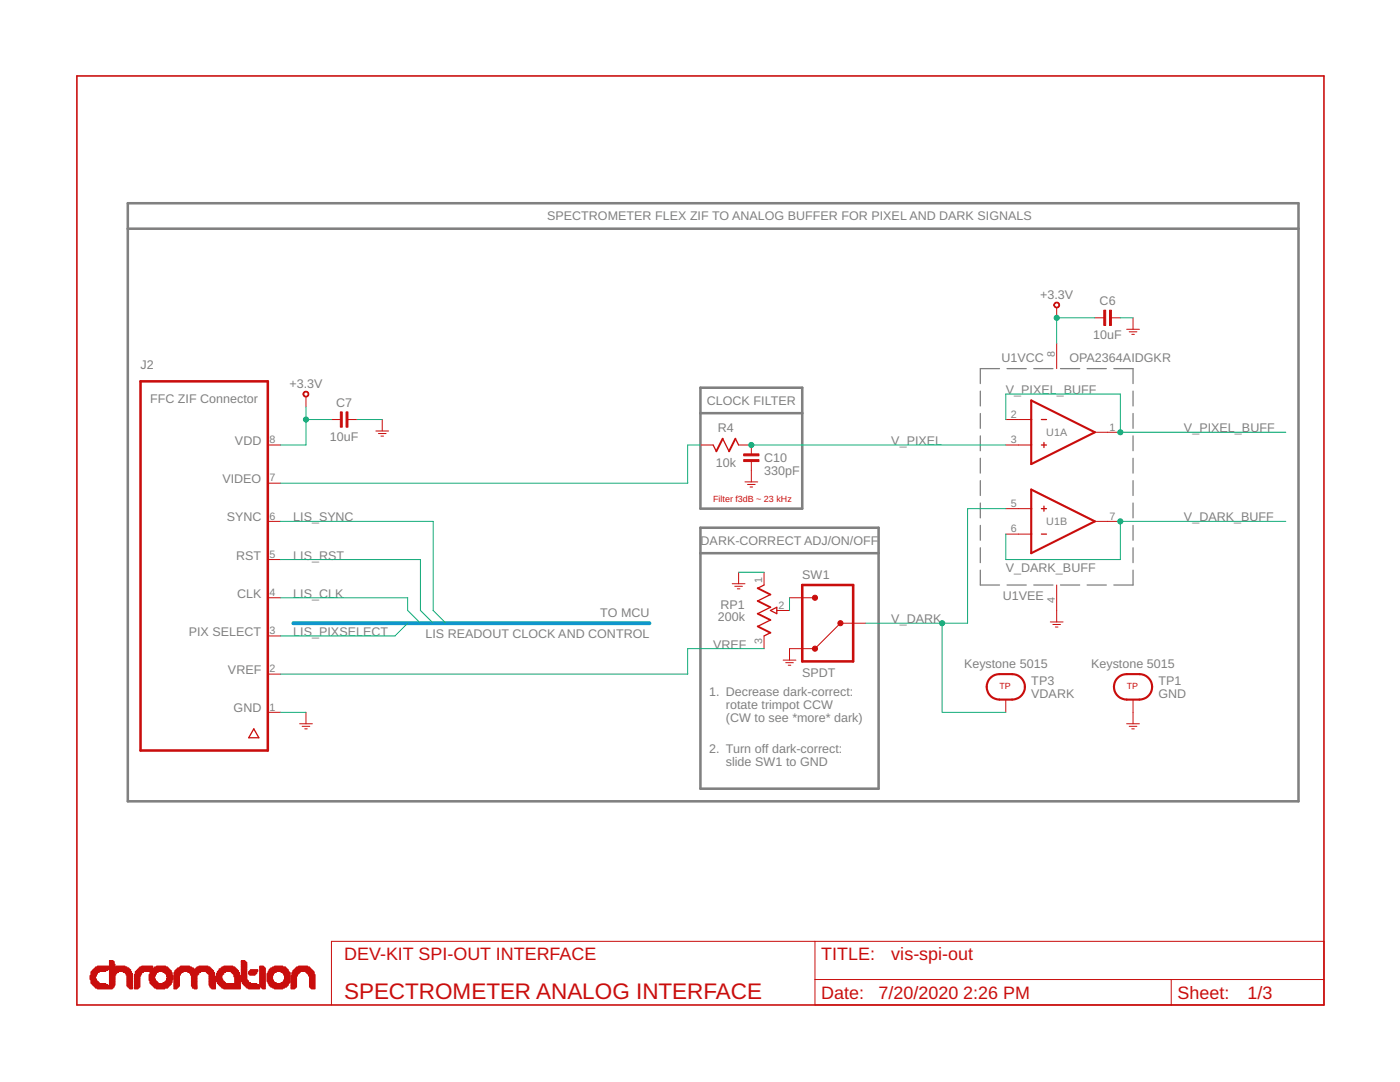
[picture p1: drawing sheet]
<svg xmlns="http://www.w3.org/2000/svg" width="279mm" height="216mm" viewBox="0 0 279 216" stroke-linecap="round" stroke-linejoin="round" font-family="sans-serif">
<g fill="none" stroke="#808080" stroke-width=".25">
<path d="M195.6 78v3M199.5 73.6h-3.9v2.9M201 73.6h3.8M206.3 73.6h3.8M211.6 73.6h3.9M217 73.6h3.8M222.3 73.6h3.8v2.9M226.1 78v3M195.6 82.5v3M195.6 87v2.9M195.6 91.4v3M195.6 95.9v3"/>
<path d="M226.1 82.5v3M226.1 87v2.9M226.1 91.4v3M226.1 95.9v3M195.6 100.4v2.9M195.6 104.8v3M195.6 109.3v3M195.6 113.8v2.9h3.9M201 116.7h3.8M206.3 116.7h3.8M211.6 116.7h3.9M217 116.7h3.8"/>
<path d="M226.1 100.4v2.9M226.1 104.8v3M226.1 109.3v3M226.1 113.8v2.9h-3.8"/>
</g>
<path d="M25.5 40.6h233.6v119.3h-233.6zM25.5 45.6h233.6M139.8 77.4h20.3v24.1h-20.3zM139.8 82.4h20.3M139.8 105.3h35.5v52.1h-35.5zM139.8 110.4h35.5" fill="none" stroke="#808080" stroke-width=".51"/>
<g fill="none" stroke="#c90d0c" stroke-width=".2">
<path d="M61.1 79.1v2.1M210.9 61.4v2M210.9 68.5v5.1M218.5 63.4h1.8M221.8 63.4h1.8M224.9 65.7h2.5M225.4 66.2h1.5M225.9 66.7h.5M226.1 63.4v2.3M53.4 96.4h2.6M53.4 88.8h2.6M66.1 83.7h1.8"/>
<path d="M69.4 83.7h1.8M75 86h2.6M75.5 86.5h1.5M76 87h.5M76.3 83.7v2.3M139.8 88.8h2.5M147.4 88.8h2.5v1.8M148.7 96.2h2.5M149.2 96.7h1.5M149.7 97.2h.5M149.9 92.1v4.1M200.7 88.8h5.1"/>
<path d="M200.7 83.7h5.1M218.5 86.3h5.1M53.4 119.3h2.6M53.4 111.7h2.6M53.4 104h2.6M146.1 116.5h2.6M146.6 117h1.6M147.2 117.5h.5M147.4 114.2v2.3M152.5 114.2v2.5M157.6 119.3h5M200.7 106.6h5.1"/>
<path d="M200.7 101.5h5.1M210.9 116.7v7.4M218.5 104h5.1M53.4 134.5h2.6M53.4 126.9h2.6M152.5 126.9v2.5M155 121.8h2.6M156.3 131.7h2.5M156.8 132.2h1.5M157.3 132.7h.5M172.8 124.4h-5.1l-5.1 5h-5v2.3M200.7 139.6v2.5"/>
<path d="M209.6 124.1h2.6M210.1 124.6h1.5M210.6 125.1h.5M226.1 139.6v4.8M53.4 142.1h2.6M59.8 144.4h2.5M60.3 144.9h1.5M60.8 145.4h.5M61.1 142.1v2.3M224.9 144.4h2.5M225.4 144.9h1.5M225.9 145.4h.5"/>
<path d="M162.6 187.8v12.7h101.6v-12.7h-198.1v12.7M162.6 195.5h101.6M233.7 195.5v5"/>
</g>
<path d="M28 76.1h25.4v73.7h-25.4zM160.1 116.7h10.2v15.3h-10.2z" fill="none" stroke="#c90d0c" stroke-width=".51"/>
<g fill="none" stroke="#c90d0c" stroke-width=".25">
<path d="M142.3 88.8l.7 1.3M144.2 87.5l1.3 2.6M146.8 87.5l.6 1.3M207.8 88.8h1.1M207.8 83.7h1.1M208.3 88.3v1M152.5 116.7l-1.3 .7M153.8 118.6l-2.6 1.3M207.8 101.5h1.1M207.8 106.6h1.1M208.3 101v1M153.8 123.7l-2.6 1.3"/>
<path d="M153.8 121.2l-2.6 1.2M153.8 126.3l-1.3 .6M153.8 121.8l1.2-.6v1.2zM50.7 145.4l1 1.8h-2.1z"/>
</g>
<path d="M205.8 79.9l12.7 6.4-12.7 6.3zM205.8 97.7l12.7 6.3-12.7 6.4zM197.5 135.4a2.52 2.52 0 0 1 2-.9h2.5a2.54 2.54 0 0 1 2.5 2.6 2.54 2.54 0 0 1-2.5 2.5h-2.5a2.54 2.54 0 0 1-2.3-1.5 2.54 2.54 0 0 1 .3-2.7zM222.9 135.4a2.52 2.52 0 0 1 2-.9h2.5a2.54 2.54 0 0 1 2.5 2.6 2.54 2.54 0 0 1-2.5 2.5h-2.5a2.54 2.54 0 0 1-2.3-1.5 2.54 2.54 0 0 1 .3-2.7z" fill="none" stroke="#c90d0c" stroke-width=".42"/>
<g fill="#c90d0c" stroke="#c90d0c" stroke-width=".2">
<path d="M148.4 91.7h3.1v.4h-3.1z"/>
<path d="M148.4 90.6h3.1v.4h-3.1z"/>
<path d="M220.3 61.9h.4v3h-.4z"/>
<path d="M221.4 61.9h.4v3h-.4z"/>
<path d="M67.9 82.2h.4v3h-.4z"/>
<path d="M69.1 82.2h.3v3h-.3z"/>
<path d="M19.4 197.2h3v.1h-3z"/>
<path d="M25.9 197.2h.5v.1h-.5z"/>
<path d="M26.8 197.2h.7v.1h-.7z"/>
<path d="M31.2 197.2h1.7v.1h-1.7z"/>
<path d="M34.7 197.2h.6v.1h-.6z"/>
<path d="M38.8 197.2h.5v.1h-.5z"/>
<path d="M42.3 197.2h.7v.1h-.7z"/>
<path d="M44.7 197.2h3.3v.1h-3.3z"/>
<path d="M49.6 197.2h2.2v.1h-2.2z"/>
<path d="M52.4 197.2h.5v.1h-.5z"/>
<path d="M54.8 197.2h1.6v.1h-1.6z"/>
<path d="M58.1 197.2h.7v.1h-.7z"/>
<path d="M62.1 197.2h.8v.1h-.8z"/>
<path d="M19.1 197h3.5v.2h-3.5z"/>
<path d="M25.7 197h.7v.2h-.7z"/>
<path d="M26.8 197h.9v.2h-.9z"/>
<path d="M30.9 197h2.5v.2h-2.5z"/>
<path d="M34.7 197h.8v.2h-.8z"/>
<path d="M38.4 197h.9v.2h-.9z"/>
<path d="M42.1 197h.9v.2h-.9z"/>
<path d="M44.3 197h3.7v.2h-3.7z"/>
<path d="M49.3 197h2.5v.2h-2.5z"/>
<path d="M52.2 197h.7v.2h-.7z"/>
<path d="M54.4 197h2.4v.2h-2.4z"/>
<path d="M58.1 197h.9v.2h-.9z"/>
<path d="M61.9 197h1v.2h-1z"/>
<path d="M18.9 196.8h2.8v.2h-2.8z"/>
<path d="M21.8 196.8h1v.2h-1z"/>
<path d="M25.5 196.8h.9v.2h-.9z"/>
<path d="M26.8 196.8h1.1v.2h-1.1z"/>
<path d="M30.7 196.8h2.9v.2h-2.9z"/>
<path d="M34.7 196.8h.9v.2h-.9z"/>
<path d="M38.4 196.8h.9v.2h-.9z"/>
<path d="M41.9 196.8h1.1v.2h-1.1z"/>
<path d="M44.1 196.8h3.9v.2h-3.9z"/>
<path d="M49.1 196.8h2.7v.2h-2.7z"/>
<path d="M52 196.8h.9v.2h-.9z"/>
<path d="M54 196.8h3.2v.2h-3.2z"/>
<path d="M58.1 196.8h1.1v.2h-1.1z"/>
<path d="M61.8 196.8h1.1v.2h-1.1z"/>
<path d="M18.7 196.6h3v.2h-3z"/>
<path d="M21.8 196.6h1v.2h-1z"/>
<path d="M25.3 196.6h1.1v.2h-1.1z"/>
<path d="M26.8 196.6h1.1v.2h-1.1z"/>
<path d="M30.5 196.6h3.3v.2h-3.3z"/>
<path d="M34.7 196.6h1.1v.2h-1.1z"/>
<path d="M38.2 196.6h1.1v.2h-1.1z"/>
<path d="M41.9 196.6h1.1v.2h-1.1z"/>
<path d="M43.9 196.6h4.1v.2h-4.1z"/>
<path d="M48.9 196.6h4v.2h-4z"/>
<path d="M53.8 196.6h3.6v.2h-3.6z"/>
<path d="M58.1 196.6h1.1v.2h-1.1z"/>
<path d="M61.8 196.6h1.1v.2h-1.1z"/>
<path d="M18.5 196.4h3v.2h-3z"/>
<path d="M21.8 196.4h1.1v.2h-1.1z"/>
<path d="M25.3 196.4h1.1v.2h-1.1z"/>
<path d="M26.8 196.4h1.1v.2h-1.1z"/>
<path d="M30.3 196.4h3.7v.2h-3.7z"/>
<path d="M34.7 196.4h1.1v.2h-1.1z"/>
<path d="M38.2 196.4h1.1v.2h-1.1z"/>
<path d="M41.7 196.4h1.3v.2h-1.3z"/>
<path d="M43.7 196.4h4.3v.2h-4.3z"/>
<path d="M48.7 196.4h2.9v.2h-2.9z"/>
<path d="M51.8 196.4h1.1v.2h-1.1z"/>
<path d="M53.7 196.4h3.8v.2h-3.8z"/>
<path d="M58.1 196.4h1.1v.2h-1.1z"/>
<path d="M61.8 196.4h1.1v.2h-1.1z"/>
<path d="M18.4 196.3h2.7v.1h-2.7z"/>
<path d="M21.8 196.3h1.1v.1h-1.1z"/>
<path d="M25.3 196.3h1.1v.1h-1.1z"/>
<path d="M26.8 196.3h1.1v.1h-1.1z"/>
<path d="M30.1 196.3h4.1v.1h-4.1z"/>
<path d="M34.7 196.3h1.1v.1h-1.1z"/>
<path d="M38.2 196.3h1.1v.1h-1.1z"/>
<path d="M41.7 196.3h1.3v.1h-1.3z"/>
<path d="M43.6 196.3h4.4v.1h-4.4z"/>
<path d="M48.5 196.3h2.8v.1h-2.8z"/>
<path d="M51.8 196.3h1.1v.1h-1.1z"/>
<path d="M53.7 196.3h3.8v.1h-3.8z"/>
<path d="M58.1 196.3h1.1v.1h-1.1z"/>
<path d="M61.8 196.3h1.1v.1h-1.1z"/>
<path d="M18.2 196.1h1.6v.1h-1.6z"/>
<path d="M21.8 196.1h1.1v.1h-1.1z"/>
<path d="M25.3 196.1h1.1v.1h-1.1z"/>
<path d="M26.8 196.1h1.1v.1h-1.1z"/>
<path d="M29.9 196.1h1.7v.1h-1.7z"/>
<path d="M32.5 196.1h1.7v.1h-1.7z"/>
<path d="M34.7 196.1h1.1v.1h-1.1z"/>
<path d="M38.2 196.1h1.1v.1h-1.1z"/>
<path d="M41.7 196.1h1.3v.1h-1.3z"/>
<path d="M43.4 196.1h1.6v.1h-1.6z"/>
<path d="M46.9 196.1h1.1v.1h-1.1z"/>
<path d="M48.3 196.1h1.7v.1h-1.7z"/>
<path d="M51.8 196.1h1.1v.1h-1.1z"/>
<path d="M53.5 196.1h1.6v.1h-1.6z"/>
<path d="M56.1 196.1h1.6v.1h-1.6z"/>
<path d="M58.1 196.1h1.1v.1h-1.1z"/>
<path d="M61.8 196.1h1.1v.1h-1.1z"/>
<path d="M18.2 195.9h1.4v.1h-1.4z"/>
<path d="M21.8 195.9h1.1v.1h-1.1z"/>
<path d="M25.3 195.9h1.1v.1h-1.1z"/>
<path d="M26.8 195.9h1.1v.1h-1.1z"/>
<path d="M29.9 195.9h1.5v.1h-1.5z"/>
<path d="M32.9 195.9h1.5v.1h-1.5z"/>
<path d="M34.7 195.9h1.1v.1h-1.1z"/>
<path d="M38.2 195.9h1.1v.1h-1.1z"/>
<path d="M41.7 195.9h1.3v.1h-1.3z"/>
<path d="M43.3 195.9h1.5v.1h-1.5z"/>
<path d="M46.9 195.9h1.1v.1h-1.1z"/>
<path d="M48.3 195.9h1.3v.1h-1.3z"/>
<path d="M51.8 195.9h1.1v.1h-1.1z"/>
<path d="M53.5 195.9h1.3v.1h-1.3z"/>
<path d="M56.4 195.9h1.5v.1h-1.5z"/>
<path d="M58.1 195.9h1.1v.1h-1.1z"/>
<path d="M61.8 195.9h1.1v.1h-1.1z"/>
<path d="M18.2 195.7h1.2v.2h-1.2z"/>
<path d="M21.8 195.7h1.1v.2h-1.1z"/>
<path d="M25.3 195.7h1.1v.2h-1.1z"/>
<path d="M26.8 195.7h1.1v.2h-1.1z"/>
<path d="M30 195.7h1.2v.2h-1.2z"/>
<path d="M33.1 195.7h1.2v.2h-1.2z"/>
<path d="M34.7 195.7h1.1v.2h-1.1z"/>
<path d="M38.2 195.7h1.1v.2h-1.1z"/>
<path d="M41.7 195.7h1.3v.2h-1.3z"/>
<path d="M43.2 195.7h1.5v.2h-1.5z"/>
<path d="M46.9 195.7h1.1v.2h-1.1z"/>
<path d="M48.1 195.7h1.5v.2h-1.5z"/>
<path d="M51.8 195.7h1.1v.2h-1.1z"/>
<path d="M53.3 195.7h1.3v.2h-1.3z"/>
<path d="M56.6 195.7h1.3v.2h-1.3z"/>
<path d="M58.1 195.7h1.1v.2h-1.1z"/>
<path d="M61.8 195.7h1.1v.2h-1.1z"/>
<path d="M18.2 195.5h1.1v.2h-1.1z"/>
<path d="M21.8 195.5h1.1v.2h-1.1z"/>
<path d="M25.3 195.5h1.1v.2h-1.1z"/>
<path d="M26.8 195.5h1.1v.2h-1.1z"/>
<path d="M29.8 195.5h1.2v.2h-1.2z"/>
<path d="M33.3 195.5h1.1v.2h-1.1z"/>
<path d="M34.7 195.5h1.1v.2h-1.1z"/>
<path d="M38.2 195.5h1.1v.2h-1.1z"/>
<path d="M41.7 195.5h1.3v.2h-1.3z"/>
<path d="M43.2 195.5h1.2v.2h-1.2z"/>
<path d="M46.9 195.5h1.1v.2h-1.1z"/>
<path d="M48.2 195.5h1.2v.2h-1.2z"/>
<path d="M51.8 195.5h1.1v.2h-1.1z"/>
<path d="M53.3 195.5h1.3v.2h-1.3z"/>
<path d="M56.6 195.5h1.3v.2h-1.3z"/>
<path d="M58.1 195.5h1.1v.2h-1.1z"/>
<path d="M61.8 195.5h1.1v.2h-1.1z"/>
<path d="M18 195.3h1.3v.2h-1.3z"/>
<path d="M21.8 195.3h1.1v.2h-1.1z"/>
<path d="M25.3 195.3h1.1v.2h-1.1z"/>
<path d="M26.8 195.3h1.1v.2h-1.1z"/>
<path d="M29.8 195.3h1.2v.2h-1.2z"/>
<path d="M33.3 195.3h1.2v.2h-1.2z"/>
<path d="M34.7 195.3h1.1v.2h-1.1z"/>
<path d="M38.2 195.3h1.1v.2h-1.1z"/>
<path d="M41.7 195.3h1.3v.2h-1.3z"/>
<path d="M43.2 195.3h1.2v.2h-1.2z"/>
<path d="M46.9 195.3h1.1v.2h-1.1z"/>
<path d="M48.2 195.3h1.1v.2h-1.1z"/>
<path d="M51.8 195.3h1.1v.2h-1.1z"/>
<path d="M53.3 195.3h1.1v.2h-1.1z"/>
<path d="M56.8 195.3h1.1v.2h-1.1z"/>
<path d="M58.1 195.3h1.1v.2h-1.1z"/>
<path d="M61.8 195.3h1.1v.2h-1.1z"/>
<path d="M18 195.2h1.1v.1h-1.1z"/>
<path d="M21.8 195.2h1.1v.1h-1.1z"/>
<path d="M25.3 195.2h1.1v.1h-1.1z"/>
<path d="M26.8 195.2h1.1v.1h-1.1z"/>
<path d="M29.8 195.2h1.1v.1h-1.1z"/>
<path d="M33.3 195.2h1.2v.1h-1.2z"/>
<path d="M34.7 195.2h1.1v.1h-1.1z"/>
<path d="M38.2 195.2h1.1v.1h-1.1z"/>
<path d="M41.7 195.2h1.3v.1h-1.3z"/>
<path d="M43.2 195.2h1.1v.1h-1.1z"/>
<path d="M46.9 195.2h1.1v.1h-1.1z"/>
<path d="M48.2 195.2h1.1v.1h-1.1z"/>
<path d="M51.8 195.2h1.1v.1h-1.1z"/>
<path d="M53.3 195.2h1.1v.1h-1.1z"/>
<path d="M56.8 195.2h1.1v.1h-1.1z"/>
<path d="M58.1 195.2h1.1v.1h-1.1z"/>
<path d="M61.8 195.2h1.1v.1h-1.1z"/>
<path d="M18 195h1.1v.1h-1.1z"/>
<path d="M21.8 195h1.1v.1h-1.1z"/>
<path d="M25.3 195h1.1v.1h-1.1z"/>
<path d="M26.8 195h1.1v.1h-1.1z"/>
<path d="M29.8 195h1.1v.1h-1.1z"/>
<path d="M33.4 195h1.1v.1h-1.1z"/>
<path d="M34.7 195h1.1v.1h-1.1z"/>
<path d="M38.2 195h1.1v.1h-1.1z"/>
<path d="M41.7 195h1.3v.1h-1.3z"/>
<path d="M43.2 195h1.1v.1h-1.1z"/>
<path d="M46.9 195h1.1v.1h-1.1z"/>
<path d="M48.2 195h1.1v.1h-1.1z"/>
<path d="M51.8 195h1.1v.1h-1.1z"/>
<path d="M53.3 195h1.1v.1h-1.1z"/>
<path d="M56.8 195h1.1v.1h-1.1z"/>
<path d="M58.1 195h1.1v.1h-1.1z"/>
<path d="M61.8 195h1.1v.1h-1.1z"/>
<path d="M18 194.8h1.1v.1h-1.1z"/>
<path d="M21.8 194.8h1.1v.1h-1.1z"/>
<path d="M25.3 194.8h1.1v.1h-1.1z"/>
<path d="M26.8 194.8h1.1v.1h-1.1z"/>
<path d="M29.8 194.8h1.1v.1h-1.1z"/>
<path d="M33.3 194.8h1.2v.1h-1.2z"/>
<path d="M34.7 194.8h1.1v.1h-1.1z"/>
<path d="M38.2 194.8h1.1v.1h-1.1z"/>
<path d="M41.7 194.8h1.3v.1h-1.3z"/>
<path d="M43.2 194.8h1.1v.1h-1.1z"/>
<path d="M46.7 194.8h1.3v.1h-1.3z"/>
<path d="M48.2 194.8h1.1v.1h-1.1z"/>
<path d="M51.8 194.8h1.1v.1h-1.1z"/>
<path d="M53.3 194.8h1.1v.1h-1.1z"/>
<path d="M56.8 194.8h1.1v.1h-1.1z"/>
<path d="M58.1 194.8h1.1v.1h-1.1z"/>
<path d="M61.8 194.8h1.1v.1h-1.1z"/>
<path d="M18 194.6h1.3v.2h-1.3z"/>
<path d="M21.8 194.6h1.1v.2h-1.1z"/>
<path d="M25.3 194.6h1.1v.2h-1.1z"/>
<path d="M26.8 194.6h1.3v.2h-1.3z"/>
<path d="M29.8 194.6h1.2v.2h-1.2z"/>
<path d="M33.3 194.6h1.2v.2h-1.2z"/>
<path d="M34.7 194.6h1.1v.2h-1.1z"/>
<path d="M38.2 194.6h1.1v.2h-1.1z"/>
<path d="M41.7 194.6h1.1v.2h-1.1z"/>
<path d="M43.2 194.6h1.1v.2h-1.1z"/>
<path d="M46.7 194.6h1.3v.2h-1.3z"/>
<path d="M48.2 194.6h1.1v.2h-1.1z"/>
<path d="M51.8 194.6h1.1v.2h-1.1z"/>
<path d="M53.3 194.6h1.1v.2h-1.1z"/>
<path d="M56.8 194.6h1.1v.2h-1.1z"/>
<path d="M58.1 194.6h1.3v.2h-1.3z"/>
<path d="M61.6 194.6h1.3v.2h-1.3z"/>
<path d="M18.2 194.4h1.1v.2h-1.1z"/>
<path d="M21.8 194.4h1.3v.2h-1.3z"/>
<path d="M25.2 194.4h1.2v.2h-1.2z"/>
<path d="M26.8 194.4h1.3v.2h-1.3z"/>
<path d="M29.8 194.4h1.2v.2h-1.2z"/>
<path d="M33.3 194.4h1.1v.2h-1.1z"/>
<path d="M34.7 194.4h1.3v.2h-1.3z"/>
<path d="M38 194.4h1.5v.2h-1.5z"/>
<path d="M41.7 194.4h1.1v.2h-1.1z"/>
<path d="M43.2 194.4h1.2v.2h-1.2z"/>
<path d="M46.7 194.4h1.1v.2h-1.1z"/>
<path d="M48.2 194.4h1.1v.2h-1.1z"/>
<path d="M49.8 194.4h1.1v.2h-1.1z"/>
<path d="M51.8 194.4h1.1v.2h-1.1z"/>
<path d="M53.3 194.4h1.3v.2h-1.3z"/>
<path d="M56.6 194.4h1.3v.2h-1.3z"/>
<path d="M58.3 194.4h1.1v.2h-1.1z"/>
<path d="M61.6 194.4h1.3v.2h-1.3z"/>
<path d="M18.2 194.2h1.2v.2h-1.2z"/>
<path d="M21.8 194.2h1.3v.2h-1.3z"/>
<path d="M25.2 194.2h1.2v.2h-1.2z"/>
<path d="M27 194.2h1.3v.2h-1.3z"/>
<path d="M30 194.2h1.2v.2h-1.2z"/>
<path d="M33.1 194.2h1.2v.2h-1.2z"/>
<path d="M34.7 194.2h1.3v.2h-1.3z"/>
<path d="M38 194.2h1.7v.2h-1.7z"/>
<path d="M41.5 194.2h1.3v.2h-1.3z"/>
<path d="M43.2 194.2h1.5v.2h-1.5z"/>
<path d="M46.5 194.2h1.3v.2h-1.3z"/>
<path d="M48.2 194.2h1.1v.2h-1.1z"/>
<path d="M49.6 194.2h1.5v.2h-1.5z"/>
<path d="M51.8 194.2h1.1v.2h-1.1z"/>
<path d="M53.3 194.2h1.3v.2h-1.3z"/>
<path d="M56.6 194.2h1.3v.2h-1.3z"/>
<path d="M58.3 194.2h1.2v.2h-1.2z"/>
<path d="M61.4 194.2h1.3v.2h-1.3z"/>
<path d="M18.2 194.1h1.2v.1h-1.2z"/>
<path d="M21.8 194.1h1.5v.1h-1.5z"/>
<path d="M25 194.1h1.2v.1h-1.2z"/>
<path d="M27 194.1h1.3v.1h-1.3z"/>
<path d="M30 194.1h1.2v.1h-1.2z"/>
<path d="M32.9 194.1h1.5v.1h-1.5z"/>
<path d="M34.7 194.1h1.5v.1h-1.5z"/>
<path d="M37.8 194.1h1.9v.1h-1.9z"/>
<path d="M41.3 194.1h1.5v.1h-1.5z"/>
<path d="M43.4 194.1h1.2v.1h-1.2z"/>
<path d="M46.3 194.1h1.5v.1h-1.5z"/>
<path d="M48.2 194.1h1.1v.1h-1.1z"/>
<path d="M49.6 194.1h1.7v.1h-1.7z"/>
<path d="M51.8 194.1h1.1v.1h-1.1z"/>
<path d="M53.5 194.1h1.3v.1h-1.3z"/>
<path d="M56.4 194.1h1.5v.1h-1.5z"/>
<path d="M58.3 194.1h1.4v.1h-1.4z"/>
<path d="M61.2 194.1h1.5v.1h-1.5z"/>
<path d="M18.2 193.9h1.6v.1h-1.6z"/>
<path d="M21.8 193.9h1.9v.1h-1.9z"/>
<path d="M24.6 193.9h1.6v.1h-1.6z"/>
<path d="M27 193.9h1.6v.1h-1.6z"/>
<path d="M29.9 193.9h1.7v.1h-1.7z"/>
<path d="M32.5 193.9h1.7v.1h-1.7z"/>
<path d="M34.9 193.9h1.7v.1h-1.7z"/>
<path d="M37.5 193.9h2.5v.1h-2.5z"/>
<path d="M41.1 193.9h1.5v.1h-1.5z"/>
<path d="M43.4 193.9h1.6v.1h-1.6z"/>
<path d="M46.1 193.9h1.5v.1h-1.5z"/>
<path d="M48.2 193.9h1.1v.1h-1.1z"/>
<path d="M49.6 193.9h1.7v.1h-1.7z"/>
<path d="M51.8 193.9h1.1v.1h-1.1z"/>
<path d="M53.5 193.9h1.6v.1h-1.6z"/>
<path d="M56.1 193.9h1.6v.1h-1.6z"/>
<path d="M58.4 193.9h1.5v.1h-1.5z"/>
<path d="M61 193.9h1.7v.1h-1.7z"/>
<path d="M18.4 193.7h2.7v.1h-2.7z"/>
<path d="M21.8 193.7h4.3v.1h-4.3z"/>
<path d="M27.2 193.7h2.7v.1h-2.7z"/>
<path d="M30.1 193.7h4.1v.1h-4.1z"/>
<path d="M34.9 193.7h7.7v.1h-7.7z"/>
<path d="M43.5 193.7h4.1v.1h-4.1z"/>
<path d="M48.2 193.7h1.1v.1h-1.1z"/>
<path d="M49.8 193.7h1.7v.1h-1.7z"/>
<path d="M51.8 193.7h1.1v.1h-1.1z"/>
<path d="M53.7 193.7h3.8v.1h-3.8z"/>
<path d="M58.4 193.7h4.1v.1h-4.1z"/>
<path d="M18.5 193.5h3v.2h-3z"/>
<path d="M21.8 193.5h4.3v.2h-4.3z"/>
<path d="M27.4 193.5h6.6v.2h-6.6z"/>
<path d="M35.1 193.5h7.3v.2h-7.3z"/>
<path d="M43.7 193.5h3.7v.2h-3.7z"/>
<path d="M48.2 193.5h1.1v.2h-1.1z"/>
<path d="M50 193.5h1.5v.2h-1.5z"/>
<path d="M51.8 193.5h1.1v.2h-1.1z"/>
<path d="M53.7 193.5h3.8v.2h-3.8z"/>
<path d="M58.6 193.5h3.7v.2h-3.7z"/>
<path d="M18.7 193.3h3v.2h-3z"/>
<path d="M21.8 193.3h4.1v.2h-4.1z"/>
<path d="M27.5 193.3h6.3v.2h-6.3z"/>
<path d="M35.3 193.3h3.5v.2h-3.5z"/>
<path d="M38.9 193.3h3.3v.2h-3.3z"/>
<path d="M43.7 193.3h3.5v.2h-3.5z"/>
<path d="M48.2 193.3h1.1v.2h-1.1z"/>
<path d="M51.8 193.3h1.1v.2h-1.1z"/>
<path d="M53.8 193.3h3.6v.2h-3.6z"/>
<path d="M58.8 193.3h3.3v.2h-3.3z"/>
<path d="M18.9 193.1h2.8v.2h-2.8z"/>
<path d="M21.8 193.1h3.9v.2h-3.9z"/>
<path d="M27.7 193.1h2.8v.2h-2.8z"/>
<path d="M30.7 193.1h2.9v.2h-2.9z"/>
<path d="M35.5 193.1h3.1v.2h-3.1z"/>
<path d="M39.1 193.1h3v.2h-3z"/>
<path d="M44.1 193.1h3v.2h-3z"/>
<path d="M48.2 193.1h1.1v.2h-1.1z"/>
<path d="M51.8 193.1h1.1v.2h-1.1z"/>
<path d="M54 193.1h3.2v.2h-3.2z"/>
<path d="M59 193.1h3v.2h-3z"/>
<path d="M19.1 192.9h2.6v.2h-2.6z"/>
<path d="M21.8 192.9h3.5v.2h-3.5z"/>
<path d="M27.9 192.9h2.6v.2h-2.6z"/>
<path d="M30.9 192.9h2.5v.2h-2.5z"/>
<path d="M35.8 192.9h2.4v.2h-2.4z"/>
<path d="M39.3 192.9h2.6v.2h-2.6z"/>
<path d="M44.3 192.9h2.6v.2h-2.6z"/>
<path d="M48.2 192.9h1.1v.2h-1.1z"/>
<path d="M51.8 192.9h.9v.2h-.9z"/>
<path d="M54.4 192.9h2.6v.2h-2.6z"/>
<path d="M59.2 192.9h2.6v.2h-2.6z"/>
<path d="M19.4 192.8h3.5v.1h-3.5z"/>
<path d="M23.1 192.8h1.9v.1h-1.9z"/>
<path d="M28.3 192.8h2.2v.1h-2.2z"/>
<path d="M31.2 192.8h1.9v.1h-1.9z"/>
<path d="M36 192.8h1.8v.1h-1.8z"/>
<path d="M39.7 192.8h1.8v.1h-1.8z"/>
<path d="M44.7 192.8h1.8v.1h-1.8z"/>
<path d="M48.2 192.8h1.1v.1h-1.1z"/>
<path d="M51.8 192.8h.8v.1h-.8z"/>
<path d="M54.8 192.8h1.6v.1h-1.6z"/>
<path d="M59.6 192.8h1.8v.1h-1.8z"/>
<path d="M21.8 192.6h1.1v.1h-1.1z"/>
<path d="M48.2 192.6h1.1v.1h-1.1z"/>
<path d="M21.8 192.4h1.1v.2h-1.1z"/>
<path d="M48.2 192.4h1.1v.2h-1.1z"/>
<path d="M21.8 192.2h1v.2h-1z"/>
<path d="M48.2 192.2h1.1v.2h-1.1z"/>
<path d="M21.8 192h1v.2h-1z"/>
<path d="M48.2 192h1.1v.2h-1.1z"/>
<path d="M21.8 191.8h1v.2h-1z"/>
<path d="M48.1 191.8h1v.2h-1z"/>
<path d="M21.8 191.7h.8v.1h-.8z"/>
<path d="M48.2 191.7h.7v.1h-.7z"/>
</g>
<path d="M144.2 87.5l-1.2 2.6M146.8 87.5l-1.3 2.6M151.2 117.4l2.6 1.2M151.2 119.9l2.6 1.3M151.2 122.4l2.6 1.3M151.2 125l2.6 1.3" fill="none" stroke="#c90d0c" stroke-width=".38"/>
<g fill="#c90d0c" stroke="#c90d0c" stroke-width=".2">
<path d="M60.6 78.2a.58 .58 0 0 1 1 .2 .58 .58 0 0 1-.4 .8 .58 .58 0 0 1-.7-.6h.1a.42 .42 0 0 1 .6-.4 .42 .42 0 0 1 .2 .7 .42 .42 0 0 1-.7-.1l-.2-.2z" fill-rule="evenodd"/>
<path d="M210.5 60.5a.58 .58 0 0 1 .9 .1 .58 .58 0 0 1-.3 .8 .58 .58 0 0 1-.8-.5h.2a.43 .43 0 0 1 .6-.4 .43 .43 0 0 1 .1 .7 .43 .43 0 0 1-.7-.2l-.2-.1z" fill-rule="evenodd"/>
<circle cx="167.7" cy="124.4" r=".51"/>
<circle cx="162.6" cy="119.3" r=".51"/>
<circle cx="162.6" cy="129.4" r=".51"/>
</g>
<path d="M15.3 15.2h248.9v185.3h-248.9z" fill="none" stroke="#c90d0c" stroke-width=".32"/>
<path d="M58.5 124.4h71.1" fill="none" stroke="#0696d7" stroke-width=".76"/>
<g fill="none" stroke="#0dab76" stroke-width=".2">
<path d="M218.5 63.4h-7.6v5.1M223.6 63.4h2.5M61.1 83.7h5M61.1 81.2v7.6h-5.1M71.2 83.7h5.1M139.8 88.8h-2.6v7.6h-81.2M149.9 88.8h50.8M200.7 83.7v-5.1h22.9v7.7h33M56 104h30.4v17.8l2.6 2.6M56 111.7h27.9v10.1l2.5 2.6M56 119.3h25.4v2.5l2.5 2.6M147.4 114.2h5.1"/>
<path d="M157.6 119.3v2.5M200.7 101.5h-7.6v22.9h-20.3M256.6 104h-33v7.7h-22.9v-5.1M81.4 124.4l-2.6 2.5h-22.8M152.5 129.4h-15.3v5.1h-81.2M188 124.4v17.7h12.7M56 142.1h5.1"/>
</g>
<g fill="#0dab76" stroke="#0dab76" stroke-width=".2">
<circle cx="61.1" cy="83.7" r=".51"/>
<circle cx="210.9" cy="63.4" r=".51"/>
<circle cx="223.6" cy="104" r=".51"/>
<circle cx="223.6" cy="86.3" r=".51"/>
<circle cx="149.9" cy="88.8" r=".51"/>
<circle cx="188" cy="124.4" r=".51"/>
</g>
<text font-size="4.5" fill="#c90d0c" x="68.7" y="199.3">SPECTROMETER ANALOG INTERFACE</text>
<g font-size="3.6" fill="#c90d0c">
<text x="68.7" y="191.6">DEV-KIT SPI-OUT INTERFACE</text>
<text x="163.9" y="191.6">TITLE:</text>
<text x="177.9" y="191.6">vis-spi-out</text>
<text x="163.9" y="199.3">Date:</text>
<text x="175.3" y="199.3">7/20/2020</text>
<text x="192.2" y="199.3">2:26 PM</text>
<text x="235" y="199.3">Sheet:</text>
<text x="249" y="199.3">1/3</text>
</g>
<g font-size="2.5" fill="#808080">
<text x="109.2" y="44">SPECTROMETER FLEX ZIF TO ANALOG BUFFER FOR PIXEL AND DARK SIGNALS</text>
<text x="207.6" y="59.6">+3.3V</text>
<text x="219.5" y="60.9">C6</text>
<text x="218.2" y="67.7">10uF</text>
<text x="28" y="73.6">J2</text>
<text x="57.8" y="77.4">+3.3V</text>
<text x="199.9" y="72.3">U1VCC</text>
<text x="213.4" y="72.3">OPA2364AIDGKR</text>
<text x="30" y="80.4">FFC ZIF Connector</text>
<text x="67.1" y="81.2">C7</text>
<text x="141.1" y="80.8">CLOCK FILTER</text>
<text x="200.7" y="78.6">V_PIXEL_BUFF</text>
<text x="46.9" y="88.8">VDD</text>
<text x="65.8" y="88">10uF</text>
<text x="143.3" y="86.3">R4</text>
<text x="177.9" y="88.8">V_PIXEL</text>
<text x="236.3" y="86.3">V_PIXEL_BUFF</text>
<text x="142.9" y="93.1">10k</text>
<text x="152.5" y="94.8">330pF</text>
<text x="152.5" y="92.2">C10</text>
<text x="44.4" y="96.4">VIDEO</text>
<text x="45.3" y="104">SYNC</text>
<text x="58.5" y="104">LIS_SYNC</text>
<text x="236.3" y="104">V_DARK_BUFF</text>
<text x="47.2" y="111.7">RST</text>
<text x="58.5" y="111.7">LIS_RST</text>
<text x="139.8" y="108.7">DARK-CORRECT ADJ/ON/OFF</text>
<text x="47.3" y="119.3">CLK</text>
<text x="58.5" y="119.3">LIS_CLK</text>
<text x="160.1" y="115.5">SW1</text>
<text x="200.1" y="119.8">U1VEE</text>
<text x="200.7" y="114.2">V_DARK_BUFF</text>
<text x="119.8" y="123.1">TO MCU</text>
<text x="143.2" y="124">200k</text>
<text x="143.8" y="121.4">RP1</text>
<text x="177.9" y="124.4">V_DARK</text>
<text x="37.7" y="126.9">PIX SELECT</text>
<text x="58.5" y="126.9">LIS_PIXSELECT</text>
<text x="84.9" y="127.4">LIS READOUT CLOCK AND CONTROL</text>
<text x="142.3" y="129.4">VREF</text>
<text x="45.5" y="134.5">VREF</text>
<text x="160.1" y="135">SPDT</text>
<text x="192.4" y="133.2">Keystone 5015</text>
<text x="205.8" y="136.7">TP3</text>
<text x="217.8" y="133.2">Keystone 5015</text>
<text x="231.2" y="136.7">TP1</text>
<text x="46.6" y="142.1">GND</text>
<text x="141.5" y="138.8">1. Decrease dark-correct:</text>
<text x="144.9" y="141.5">rotate trimpot CCW</text>
<text x="205.8" y="139.2">VDARK</text>
<text x="231.2" y="139.2">GND</text>
<text x="144.9" y="144.2">(CW to see *more* dark)</text>
<text x="141.5" y="150.3">2. Turn off dark-correct:</text>
<text x="144.9" y="152.9">slide SW1 to GND</text>
</g>
<g font-size="2.1" fill="#808080">
<text x="210.5" y="71.2" transform="rotate(-90 210.5 71.2)">8</text>
<text x="201.7" y="83.4">2</text>
<text x="53.8" y="88.4">8</text>
<text x="201.7" y="88.4">3</text>
<text x="208.8" y="87">U1A</text>
<text x="221.4" y="85.9">1</text>
<text x="53.8" y="96.1">7</text>
<text x="201.7" y="101.1">5</text>
<text x="53.8" y="103.7">6</text>
<text x="201.7" y="106.2">6</text>
<text x="208.8" y="104.8">U1B</text>
<text x="221.4" y="103.7">7</text>
<text x="53.8" y="111.3">5</text>
<text x="53.8" y="118.9">4</text>
<text x="152.1" y="116.4" transform="rotate(-90 152.1 116.4)">1</text>
<text x="155.4" y="121.5">2</text>
<text x="210.5" y="120.3" transform="rotate(-90 210.5 120.3)">4</text>
<text x="53.8" y="126.5">3</text>
<text x="152.1" y="128.4" transform="rotate(-90 152.1 128.4)">3</text>
<text x="53.8" y="134.2">2</text>
<text x="53.8" y="141.8">1</text>
</g>
<g font-size="1.8" fill="#c90d0c">
<text x="142.3" y="100.2">Filter f3dB ~ 23 kHz</text>
<text x="199.5" y="137.6">TP</text>
<text x="224.9" y="137.6">TP</text>
</g>
</svg>
